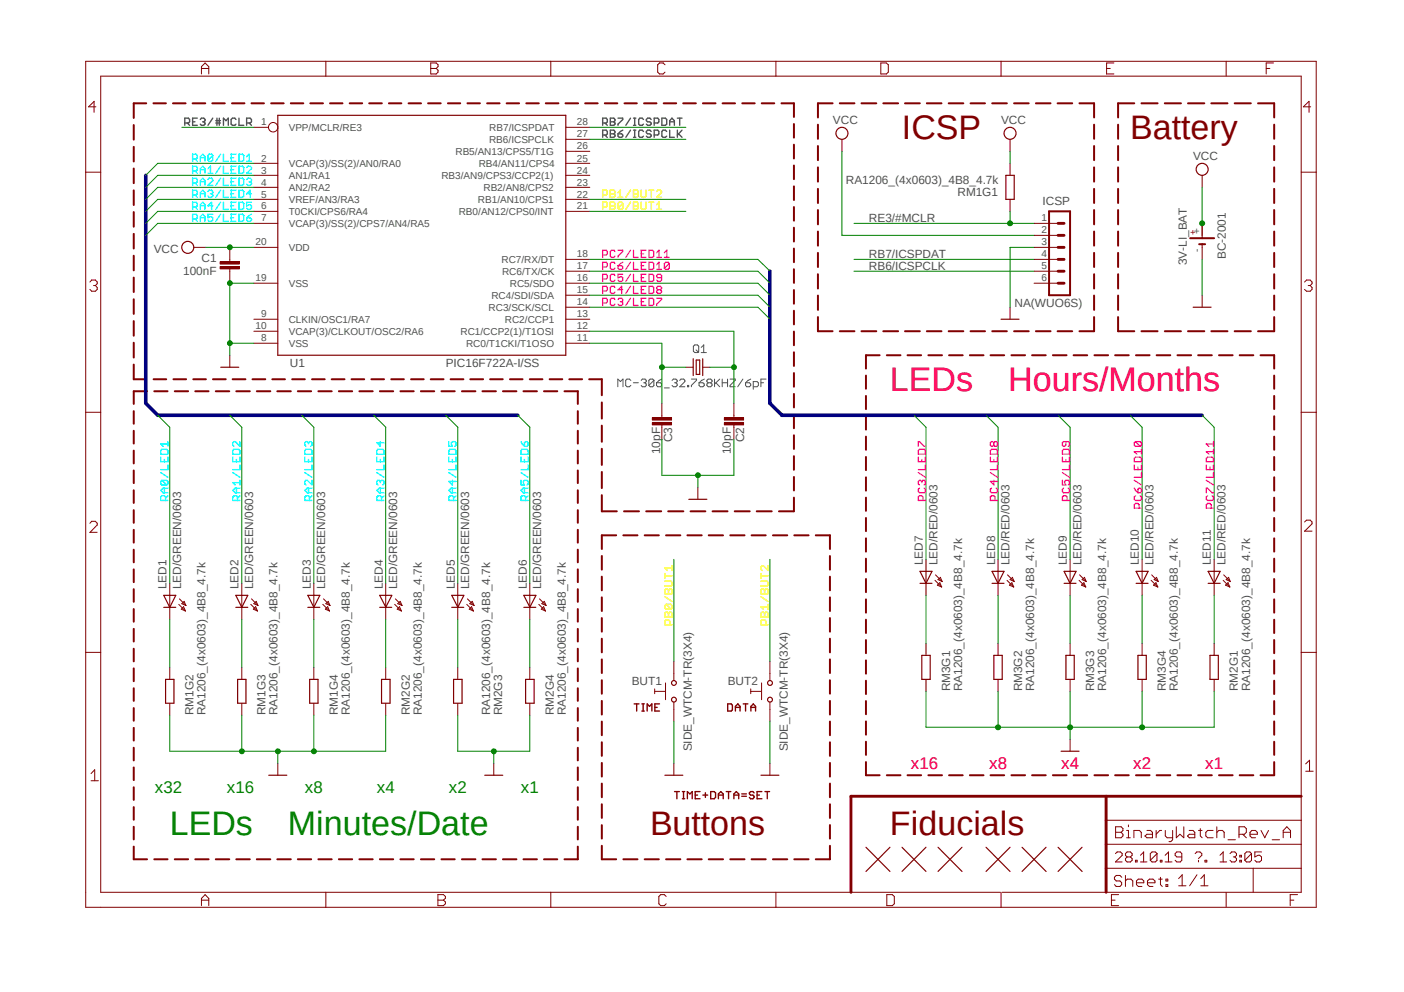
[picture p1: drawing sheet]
<svg xmlns="http://www.w3.org/2000/svg" width="297mm" height="210mm" viewBox="0 0 297 210" stroke-linecap="round" stroke-linejoin="round" font-family="sans-serif">
<g fill="none" stroke="#505050" stroke-width=".21">
<path d="M146.7 73.2l.3-.2h.5l.3 .2v1.1l-.3 .3h-.5l-.3-.3zM147.2 74l.6 .6M148.3 74.6h1.1M148.9 73v1.6M148.9 73l-.6 .5M131.2 80.7l.6-.5v1.6M131.3 80.7l-.6-.5v1.6M132.4 80.5l.2-.3h.5l.4 .3M132.4 80.5v1l.2 .3h.5l.4-.3M134 81h1M135.6 80.5l.3-.3h.6l.2 .3M136.2 81h.3l.2 .5-.2 .3h-.6l-.3-.3"/>
<path d="M136.7 80.5v.2l-.2 .3M137.3 80.5l.2-.3h.6l.3 .3M137.3 81.5l.2 .3h.6l.3-.3M137.3 80.5v1M138.3 80.5v1M138.4 80.5l-1.1 1M138.9 81h.8l.3 .3v.2l-.3 .3h-.5l-.3-.3zM139.5 80.5l-.6 .5M140 80.2l-.5 .3M140.5 82.1h1.1M142.2 80.5l.3-.3h.5l.3 .3M142.7 81h.3l.3 .3v.2l-.3 .3h-.5l-.3-.3"/>
<path d="M143.3 80.5v.2l-.3 .3M143.8 80.5l.3-.3h.5l.3 .3M144.9 80.5v.2l-1.1 1.1h1.1M145.5 81.5h.2v.3h-.2zM146.3 80.2h1.1v.3l-1.1 1v.3M148.4 80.5l-.5 .5M149 81.3v.2M149 81.3l-.3-.3h-.8v.5l.3 .3h.5l.3-.3M149 80.2l-.6 .3M149.5 80.5l.3-.3h.6l.2 .3M149.5 81.3l.3-.3h.6l.2 .3v.2l-.2 .3h-.6l-.3-.3zM149.5 80.5v.2l.3 .3"/>
<path d="M150.6 80.5v.2l-.2 .3M151.2 80.2v1.6M151.4 81l.9 .8M152.3 80.2l-1.1 1.1M152.8 81h1.1M152.8 80.2v1.6M153.9 80.2v1.6M154.4 80.2h1.1v.3l-1.1 1v.3h1.1M157.2 80.2l-1.1 1.6M157.7 81h.8l.3 .3v.2l-.3 .3h-.5l-.3-.3zM158.3 80.5l-.6 .5M158.8 80.2l-.5 .3"/>
<path d="M160.4 81v.5l-.2 .3h-.9M160.4 81l-.2-.3h-.9v1.7M161 81h.5M162.1 80.2h-1.1v1.6"/>
</g>
<g fill="none" stroke="#505050" stroke-width=".29">
<path d="M39.1 26h.8M39.6 26l.5 .5M39.9 26.1l.2-.3v-.5l-.2-.3h-.8v1.5M40.7 25.8h.5M41.7 25h-1v1.5h1M42.4 25.3l.2-.3h.5l.3 .3-.3 .5M42.9 25.8h.2M43.1 25.8l.3 .3M43.4 26v.3l-.3 .2h-.5l-.2-.2M45 25l-1 1.5M45.6 26h1M45.6 25.5h1"/>
<path d="M45.9 25v1.5M46.4 25v1.5M47.3 26.5v-1.5l.5 .5 .5-.5v1.5M49.9 25.3l-.2-.3h-.5l-.3 .3v1l.3 .2h.5l.2-.2M50.6 25v1.5h1M52.2 26h.7M52.7 26l.5 .5M52.9 26.1l.3-.3v-.5l-.3-.3h-.7v1.5M127.5 26h.7M127.5 28.6h.7M128 26l.5 .5M128 28.6l.5 .5"/>
<path d="M128.2 26.1l.3-.3v-.5l-.3-.3h-.7v1.5M128.2 28.6l.3-.3v-.5l-.3-.3h-.7v1.6M129.1 25.8h.8M129.1 28.3h.8M129.9 25.8l.2-.3-.2-.5h-.8v1.5h.8l.2-.2v-.3M129.9 28.3l.2-.2-.2-.6h-.8v1.6h.8l.2-.3v-.2M129.9 25.8l.2 .3M129.9 28.3l.2 .3M130.7 25h1v.3l-1 1v.2M130.7 28.3v.5l.3 .3h.5l.2-.5M130.7 28.3h.8l.3 .3M131.3 27.8l-.6 .5"/>
<path d="M131.8 27.5l-.6 .3M133.4 25l-1 1.5M133.4 27.5l-1 1.6M134 25h.5M134 26.5h.5M134 27.5h.5M134 29.1h.5M134.3 25v1.5M134.3 27.5v1.6M136.1 25.3l-.2-.3h-.5l-.3 .3v1l.3 .2h.5l.2-.2M136.1 27.8l-.2-.3h-.5l-.3 .3v1l.3 .3h.5l.2-.3M137.8 25.3l-.3-.3h-.5l-.3 .3v.2l.3 .3h.5l.3 .3"/>
<path d="M137.8 26v.3l-.3 .2h-.5l-.3-.2M137.8 27.8l-.3-.3h-.5l-.3 .3v.3l.3 .2h.5l.3 .3M137.8 28.6v.2l-.3 .3h-.5l-.3-.3M138.4 26h.7M138.4 28.6h.7M139.1 26.1l.3-.3v-.5l-.3-.3h-.7v1.5M139.1 28.6l.3-.3v-.5l-.3-.3h-.7v1.6M140 25h.8l.2 .3v1l-.2 .2h-.8zM141 27.8l-.2-.3h-.5l-.3 .3v1l.3 .3h.5l.2-.3M141.7 25.8h1M141.7 27.5v1.6h1M142.1 25l.6 .5v1"/>
<path d="M142.2 25l-.5 .5v1M143.3 25h1M143.3 27.5v1.6M143.5 28.3l.8 .8M143.8 25v1.5M144.3 27.5l-1 1.1"/>
</g>
<g fill="none" stroke="#800000" stroke-width=".42">
<path d="M28.3 26.4v3.2M28.3 31.1v3.1M28.3 35.7v3.1M30.9 21.9h-2.6v3.1M32.5 21.9h2.6M36.6 21.9h2.7M40.7 21.9h2.7M44.9 21.9h2.7M49.1 21.9h2.6M53.2 21.9h2.6M57.4 21.9h2.6M61.5 21.9h2.7"/>
<path d="M65.7 21.9h2.6M69.8 21.9h2.7M74 21.9h2.6M78.1 21.9h2.7M82.3 21.9h2.6M86.4 21.9h2.7M90.6 21.9h2.6M94.8 21.9h2.6M98.9 21.9h2.6M103 21.9h2.7M107.2 21.9h2.6M111.3 21.9h2.7"/>
<path d="M115.5 21.9h2.6M119.6 21.9h2.7M123.8 21.9h2.6M128 21.9h2.6M132.1 21.9h2.6M136.2 21.9h2.7M140.4 21.9h2.7M144.5 21.9h2.7M148.7 21.9h2.7M152.9 21.9h2.6M157 21.9h2.7M161.1 21.9h2.7"/>
<path d="M165.3 21.9h2.7v2.9M168 26.2v2.9M168 30.6v2.9M168 35v2.9M168 39.4v2.9M173 26.4v3M173 30.9v3M173 35.4v3M173 40v3M176.1 21.9h-3.1v3M177.7 21.9h3.1M182.2 21.9h3.2"/>
<path d="M186.9 21.9h3.1M191.5 21.9h3.1M196.1 21.9h3.1M200.7 21.9h3.1M205.3 21.9h3.1M209.9 21.9h3.1M214.5 21.9h3.1M219.1 21.9h3.1M223.7 21.9h3.1M228.4 21.9h3.1v3M231.5 26.4v3M231.5 30.9v3"/>
<path d="M231.5 35.4v3M231.5 40v3M236.5 26.4v3M236.5 30.9v3M236.5 35.4v3M236.5 40v3M240 21.9h-3.5v3M241.5 21.9h3.4M246.4 21.9h3.4M251.3 21.9h3.5M256.3 21.9h3.4M261.2 21.9h3.4"/>
<path d="M266.1 21.9h3.5v3M269.6 26.4v3M269.6 30.9v3M269.6 35.4v3M269.6 40v3M28.3 40.3v3.1M28.3 44.9v3.1M28.3 49.5v3.1M28.3 54.1v3.1M28.3 58.7v3.1M168 43.8v2.9M168 48.2v2.9"/>
<path d="M168 52.6v2.9M168 57v2.9M173 44.4v3.1M173 49v3M173 53.5v3M173 58v3.1M231.5 44.4v3.1M231.5 49v3M231.5 53.5v3M231.5 58v3.1M236.5 44.4v3.1M236.5 49v3"/>
<path d="M236.5 53.5v3M236.5 58v3.1M269.6 44.4v3.1M269.6 49v3M269.6 53.5v3M269.6 58v3.1M28.3 63.3v3.1M28.3 67.9v3.1M28.3 72.5v3.2M28.3 77.1v3.1h2.7M168 61.4v2.9M168 65.7v2.9"/>
<path d="M168 70.2v2.8M168 74.5v2.9M168 78.9v2.9M173 67.1v3h3.1M173 62.5v3.1M177.7 70.1h3.1M182.2 70.1h3.2M183.2 79.5v2.8M186.1 75.2h-2.9v2.8M186.9 70.1h3.1M187.6 75.2h2.9M191.5 70.1h3.1"/>
<path d="M192 75.2h2.9M196.1 70.1h3.1M196.4 75.2h2.9M200.7 70.1h3.1M200.8 75.2h2.9M205.2 75.2h2.9M205.3 70.1h3.1M209.5 75.2h2.9M209.9 70.1h3.1M214 75.2h2.9M214.5 70.1h3.1M218.3 75.2h2.9"/>
<path d="M219.1 70.1h3.1M222.7 75.2h2.9M223.7 70.1h3.1M227.1 75.2h2.9M231.5 67.1v3h-3.1M231.5 62.5v3.1M231.5 75.2h2.9M235.9 75.2h2.9M236.5 67.1v3h3.5M236.5 62.5v3.1M240.3 75.2h2.9M241.5 70.1h3.4"/>
<path d="M244.7 75.2h2.9M246.4 70.1h3.4M249.1 75.2h2.9M251.3 70.1h3.5M253.5 75.2h2.9M256.3 70.1h3.4M257.9 75.2h2.9M261.2 70.1h3.4M262.3 75.2h2.8M266.7 75.2h2.9v2.8M269.6 67.1v3h-3.5M269.6 62.5v3.1"/>
<path d="M269.6 79.5v2.8M28.3 87v2.7M28.3 91.1v2.8M28.3 95.3v2.8M28.3 99.5v2.7M31.1 82.8h-2.8v2.7M32.5 80.2h2.7M32.6 82.8h2.9M36.7 80.2h2.7M37 82.8h2.8M40.9 80.2h2.7M41.3 82.8h2.8"/>
<path d="M45 80.2h2.8M45.6 82.8h2.9M49.2 80.2h2.7M50 82.8h2.8M53.4 80.2h2.7M54.3 82.8h2.9M57.6 80.2h2.7M58.7 82.8h2.8M61.8 80.2h2.7M63 82.8h2.8M66 80.2h2.7M67.3 82.8h2.9"/>
<path d="M70.2 80.2h2.7M71.7 82.8h2.8M74.4 80.2h2.6M76 82.8h2.8M78.6 80.2h2.6M80.4 82.8h2.8M82.8 80.2h2.6M84.7 82.8h2.8M87 80.2h2.6M89 82.8h2.9M91.1 80.2h2.7M93.4 82.8h2.8"/>
<path d="M95.3 80.2h2.7M97.7 82.8h2.9M99.5 80.2h2.7M102.1 82.8h2.8M103.7 80.2h2.7M106.4 82.8h2.9M107.9 80.2h2.7M110.7 82.8h2.9M112.1 80.2h2.7M115.1 82.8h2.8M116.3 80.2h2.7M119.4 82.8h2.8v2.7"/>
<path d="M120.4 80.2h2.8M122.2 87v2.7M122.2 91.1v2.8M122.2 95.3v2.8M122.2 99.5v2.7M124.6 80.2h2.7v3.4M127.3 85.1v3.5M127.3 90.1v3.4M127.3 95v3.4M127.3 99.9v3.4M168 83.3v2.9M168 87.7v2.9"/>
<path d="M168 92.1v2.9M168 96.5v2.9M183.2 83.8v2.8M183.2 88.1v2.8M183.2 92.4v2.8M183.2 96.7v2.8M269.6 83.8v2.8M269.6 88.1v2.8M269.6 92.4v2.8M269.6 96.7v2.8M28.3 103.7v2.7M28.3 107.9v2.7"/>
<path d="M28.3 112.1v2.7M28.3 116.3v2.7M122.2 103.7v2.7M122.2 107.9v2.7M122.2 112.1v2.7M122.2 116.3v2.7M127.3 104.8v3.4h3.2M127.3 117.6v2.9M130.4 113.3h-3.1v2.9M131.9 113.3h3M132 108.2h3.2M136.4 113.3h3"/>
<path d="M136.7 108.2h3.2M140.9 113.3h3M141.4 108.2h3.2M145.4 113.3h3M146.1 108.2h3.1M149.9 113.3h3.1M150.7 108.2h3.2M154.5 113.3h3M155.4 108.2h3.2M159 113.3h3M160.1 108.2h3.2M163.5 113.3h3"/>
<path d="M168 105.3v2.9h-3.2M168 100.9v2.9M168 113.3h3.1M172.6 113.3h3v2.9M175.6 117.6v2.9M183.2 101v2.8M183.2 105.3v2.8M183.2 109.6v2.8M183.2 113.9v2.8M183.2 118.2v2.8M269.6 101v2.8M269.6 105.3v2.8"/>
<path d="M269.6 109.6v2.8M269.6 113.9v2.8M269.6 118.2v2.8M28.3 120.5v2.7M28.3 124.7v2.6M28.3 128.9v2.6M28.3 133.1v2.6M28.3 137.3v2.6M122.2 120.5v2.7M122.2 124.7v2.6M122.2 128.9v2.6M122.2 133.1v2.6"/>
<path d="M122.2 137.3v2.6M127.3 122v2.9M127.3 126.4v2.9M127.3 130.8v2.9M127.3 135.1v2.9M127.3 139.5v2.9M175.6 122v2.9M175.6 126.4v2.9M175.6 130.8v2.9M175.6 135.1v2.9M175.6 139.5v2.9M183.2 122.5v2.8"/>
<path d="M183.2 126.8v2.8M183.2 131.1v2.8M183.2 135.4v2.8M183.2 139.7v2.8M269.6 122.5v2.8M269.6 126.8v2.8M269.6 131.1v2.8M269.6 135.4v2.8M269.6 139.7v2.8M28.3 141.4v2.7M28.3 145.6v2.7M28.3 149.8v2.7"/>
<path d="M28.3 154v2.7M28.3 158.2v2.7M122.2 141.4v2.7M122.2 145.6v2.7M122.2 149.8v2.7M122.2 154v2.7M122.2 158.2v2.7M127.3 143.9v2.9M127.3 148.3v2.9M127.3 152.7v2.9M127.3 157v2.9M175.6 143.9v2.9"/>
<path d="M175.6 148.3v2.9M175.6 152.7v2.9M175.6 157v2.9M183.2 144v2.8M183.2 148.3v2.8M183.2 152.6v2.9M183.2 156.9v2.8M269.6 144v2.8M269.6 148.3v2.8M269.6 152.6v2.9M269.6 156.9v2.8M28.3 162.4v2.7"/>
<path d="M28.3 166.6v2.7M28.3 170.8v2.6M28.3 174.9v2.7M28.3 179.1v2.7h2.8M122.2 162.4v2.7M122.2 166.6v2.7M122.2 170.8v2.6M122.2 174.9v2.7M122.2 179.1v2.7h-2.8M127.3 161.4v2.9M127.3 165.8v2.9M127.3 170.2v2.9"/>
<path d="M127.3 174.6v2.8M127.3 179v2.8h3.1M175.6 179v2.8h-3M175.6 161.4v2.9M175.6 165.8v2.9M175.6 170.2v2.9M175.6 174.6v2.8M183.2 161.2v2.8h2.9M187.6 164h2.9M192 164h2.9M196.4 164h2.9M200.8 164h2.9"/>
<path d="M205.2 164h2.9M209.5 164h2.9M214 164h2.9M218.3 164h2.9M222.7 164h2.9M227.1 164h2.9M231.5 164h2.9M235.9 164h2.9M240.3 164h2.9M244.7 164h2.9M249.1 164h2.9M253.5 164h2.9"/>
<path d="M257.9 164h2.9M262.3 164h2.8M269.6 161.2v2.8h-2.9M32.6 181.8h2.9M37 181.8h2.8M41.3 181.8h2.8M45.6 181.8h2.9M50 181.8h2.8M54.3 181.8h2.9M58.7 181.8h2.8M63 181.8h2.8M67.3 181.8h2.9"/>
<path d="M71.7 181.8h2.8M76 181.8h2.8M80.4 181.8h2.8M84.7 181.8h2.8M89 181.8h2.9M93.4 181.8h2.8M97.7 181.8h2.9M102.1 181.8h2.8M106.4 181.8h2.9M110.7 181.8h2.9M115.1 181.8h2.8M131.9 181.8h3"/>
<path d="M136.4 181.8h3M140.9 181.8h3M145.4 181.8h3M149.9 181.8h3.1M154.5 181.8h3M159 181.8h3M163.5 181.8h3M168 181.8h3.1"/>
</g>
<g fill="none" stroke="#800000" stroke-width=".29">
<path d="M134.2 148.9h1M134.7 148.9v1.5M135.8 148.9h.5M135.8 150.4h.5M136.1 148.9v1.5M136.9 150.4v-1.5l.5 .6 .5-.6v1.5M138.5 149.7h.5M139.5 148.9h-1v1.5h1M154 148.9h.7l.2 .3v1l-.2 .2h-.7zM155.6 149.7h1M156.1 148.9l.5 .6v.9M156.1 148.9l-.5 .6v.9"/>
<path d="M157.2 148.9h1M157.7 148.9v1.5M158.9 149.7h.9M159.3 148.9l.5 .6v.9M159.4 148.9l-.5 .6v.9M142.7 167.5h1M143.2 167.5v1.5M144.4 167.5h.5M144.4 169h.5M144.6 167.5v1.5M145.4 169v-1.5l.5 .5 .6-.5-.1 1.5M147.1 168.2h.5"/>
<path d="M148.1 167.5h-1v1.5h1M148.7 168.2h1M149.2 167.7v1M151.4 167.7v1l-.3 .3h-.7v-1.5h.7l.3 .3M152 168.2h1M152.5 167.5l.5 .5v1M152.5 167.5l-.5 .5v1M153.6 167.5h1M154.1 167.5v1.5M155.3 168.2h1M155.8 167.5l.5 .5v1M155.8 167.5l-.5 .5v1"/>
<path d="M156.9 168.5h1M156.9 168h1M158.5 167.8l.3-.3h.5l.2 .3M158.5 167.7v.3l.3 .2h.5l.2 .3M159.5 168.5l-.2 .5h-.5l-.3-.3M160.2 168.2h.5M161.2 167.5h-1v1.5h1M161.8 167.5h1M162.3 167.5v1.5"/>
</g>
<path d="M46.7 77.7h3.8M183.2 179.3l5.1 5.1M188.3 179.3l-5.1 5.1M190.8 179.3l5.1 5.1M195.9 179.3l-5.1 5.1M198.4 179.3l5.1 5.1M203.5 179.3l-5.1 5.1" fill="none" stroke="#800000" stroke-width=".25"/>
<path d="M48.6 54.9v.5M48.6 56.9v.5M48.6 75.2v2.5" fill="none" stroke="#800000" stroke-width=".21"/>
<path d="M46.6 56.4h4.1v.5h-4.1z" fill-rule="evenodd" fill="#800000"/>
<path d="M46.6 56.4h4.1v.5h-4.1z" fill="none" stroke="#800000" stroke-width=".21"/>
<path d="M46.6 55.4h4.1v.5h-4.1z" fill-rule="evenodd" fill="#800000"/>
<g fill="none" stroke="#800000" stroke-width=".21">
<path d="M42.6 15.7v-1.6l.8-.8 .8 .8v1.6M42.6 14.5h1.6M68.9 13v3.1M91.1 13.3h1.2l.4 .4v.4l-.4 .4 .4 .3v.5l-.4 .4h-1.2zM91.1 14.5h1.2M116.5 13v3.1M139.5 13.3h.8l.4 .4M139.5 13.3l-.4 .4v1.6l.4 .4M140.7 15.3l-.4 .4h-.8M164.1 13v3.1M186.3 13.3h1.2l.4 .4v1.6l-.4 .4h-1.2zM211.8 13v3.1"/>
<path d="M234.1 14.5h.8M235.7 13.3h-1.6v2.4h1.6M259.4 13v3.1M267.9 14.5h.7M269.4 13.3h-1.5v2.4M18.1 36.4h3.2M19.9 21.4v2.4M19.9 21.4l-1.2 1.2h1.6M53.7 26.9h3.1M53.7 34.6h5.1M53.7 37.1h5.1M53.7 39.6h5.1"/>
<path d="M119.7 26.9h5.1M119.7 34.6h5.1M119.7 37.1h5.1M119.7 39.6h5.1M119.7 32h5.1M119.7 29.5h5.1M178.1 29.5v2.5M213.7 29.5v2.5M213.7 34.6v2.5M254.3 37.1v2.5M275.3 36.4h3.1M277.3 22.6h-1.6l1.2-1.2v2.4"/>
<path d="M19.4 59.3h.8l.4 .4v.3l-.4 .4M19.4 59.3l-.4 .4M41 52.3h2.5M46.6 55.4h4.1v.5h-4.1zM48.6 52.3v2.6M48.6 57.4v2.5M53.7 47.3h5.1M53.7 52.3h5.1M53.7 59.9h5.1M53.7 42.2h5.1M53.7 44.7h5.1M119.7 54.9h5.1"/>
<path d="M119.7 57.4h5.1M119.7 59.9h5.1M119.7 42.2h5.1M119.7 44.7h5.1M213.7 42.2v2.5M218.8 47.3h5M218.8 49.8h5M218.8 52.3h5M218.8 54.9h5M218.8 57.4h5M218.8 59.9h5M254.3 47.3v3.1"/>
<path d="M254.3 51.7v3.2M276 59.7l.4-.4h.8l.4 .4v.3l-.4 .4M19 61.2l.4 .4M19.8 60.4h.4M20.2 60.4l.4 .4v.4l-.4 .4h-.8M53.7 67.5h5.1M53.7 70.1h5.1M53.7 72.6h5.1M119.7 67.5h5.1M119.7 70.1h5.1M119.7 72.6h5.1M119.7 65h5.1"/>
<path d="M119.7 62.5h5.1M145.1 77.7h1.5M148.7 77.7h1.5M213.7 65v2.5M254.3 62.5v2.5M276.8 60.4h.4M277.2 60.4l.4 .4v.4l-.4 .4h-.8l-.4-.4M18.1 87.2h3.2M155.3 87.9v.5M155.3 89.9v.5M275.3 87.2h3.1M19.4 110.3h.8l.4 .4"/>
<path d="M19.4 110.3l-.4 .4M20.6 110.7v.4l-1.6 1.6 1.6-.1M195.9 118.3v7.7M211.1 118.3v7.7M226.4 118.3v7.7M241.6 118.3v7.7M276 112.4h1.6M276 110.4l.4-.3h.8l.4 .3v.4l-1.6 1.6M18.1 138h3.2M35.9 123.4v7.6M37.8 127.9l1.4 1.4M38 126.7l1.3 1.4"/>
<path d="M38.8 128.4l.4 .9-.9-.4zM38.9 127.2l.4 .9M39 127.2l-.5 .5 .8 .4M51.2 123.4v7.6M53.1 127.9l1.4 1.4M53.2 126.7l1.4 1.4M53.7 127.7l.5-.5 .4 .9zM54.1 128.4l.4 .9-.9-.4zM66.4 123.4v7.6M68.3 127.9l1.4 1.4M68.4 126.7l1.4 1.4M68.9 127.7l.6-.5 .3 .9z"/>
<path d="M69.3 128.4l.4 .9-.9-.4zM81.6 123.4v7.6M83.5 127.9l1.4 1.4M83.6 126.7l1.5 1.4M84.1 127.7l.6-.5 .4 .9zM84.5 128.4l.4 .9-.9-.4zM96.8 123.4v7.6M98.7 127.9l1.5 1.4M98.9 126.7l1.4 1.4M99.4 127.7l.5-.5 .4 .9zM99.8 128.4l.4 .9-.9-.4zM112.1 123.4v7.6"/>
<path d="M114 127.9l1.4 1.4M114.1 126.7l1.4 1.4M114.6 127.7l.5-.5 .4 .9zM115 128.4l.4 .9-.9-.4zM142.6 139.9v4.1M162.9 139.9v4.1M195.9 136.1v2.6M197.8 122.8l1.4 1.4M197.9 121.6l1.4 1.5M198.3 123.8l.5-.5 .4 .9zM198.9 122.2l.5 .8-1-.4 .6-.4M211.1 136.1v2.6"/>
<path d="M213 122.8l1.5 1.4M213.1 121.6l1.5 1.5M213.5 123.8l.6-.5 .4 .9zM214.2 122.2l.4 .8-.9-.4zM226.4 136.1v2.6M228.3 122.8l1.4 1.4M228.4 121.6l1.4 1.5M228.8 123.8l.5-.5 .4 .9zM229.4 122.2l.4 .8-.9-.4zM241.6 136.1v2.6M243.5 122.8l1.4 1.4M243.6 121.6l1.4 1.5"/>
<path d="M244 123.8l.5-.5 .4 .9zM244.2 122.6l.5-.4 .3 .8zM256.9 136.1v2.6M275.3 138h3.1M35.9 141.2v2.5M35.9 148.8v2.5M51.2 141.2v2.5M51.2 148.8v2.5M66.4 141.2v2.5M66.4 148.8v2.5M81.6 141.2v2.5M81.6 148.8v2.5"/>
<path d="M96.8 141.2v2.5M96.8 148.8v2.5M112.1 141.2v2.5M112.1 148.8v2.5M138.5 146.3h2.2M138.5 145.8v1M140.8 144.5v3.5M142.6 148.5v4.1M158.8 146.3h2.2M158.8 145.8v1M161.1 144.5v3.5M162.9 148.5v4.1"/>
<path d="M195.9 143.7v2.6M211.1 143.7v2.6M226.4 143.7v2.6M226.4 156.4v2.5M241.6 143.7v2.6M256.9 143.7v2.6M19.3 163.7l.7-.8v2.3M19.3 165.2h1.5M58.8 161.5v2.5M104.5 161.5v2.5M142.6 161.5v2.5M162.9 161.5v2.5"/>
<path d="M234 178.6h41.3M234 173.6h41.3M236 174.9h1.2l.4 .4v.4l-.4 .4 .4 .4v.4l-.4 .4h-1.2zM236 176.1h1.2M238.3 177.3h.8M238.3 175.7h.4v1.6M238.7 174.5v.4M239.9 177.3v-1.6h1.2l.3 .4v1.2M242.6 175.7h.8l.4 .4v1.2h-1.2l-.4-.4M243.8 176.5h-1.2l-.4 .4M244.6 175.7v1.6M245.7 175.7h-.3l-.8 .8"/>
<path d="M246.5 175.7v1.2l.4 .4h1.2M248.1 175.7v2l-.4 .4h-.4M248.8 174.9v2.4l.8-.8 .8 .8v-2.4M251.6 175.7h.8l.4 .4v1.2h-1.2l-.4-.4M252.8 176.5h-1.2l-.4 .4M253.5 175.7h.8M253.9 175.3v1.6l.4 .4M256.6 175.7h-1.1l-.4 .4v.8l.4 .4h1.1M257.4 176.1l.4-.4h.8l.4 .4v1.2M257.4 174.9v2.4M259.8 177.7h1.5M262.1 176.5h1.2l.4-.4v-.8l-.4-.4h-1.2v2.4"/>
<path d="M262.9 176.5l.8 .8M264.4 176.5h1.6v-.4l-.4-.4h-.8l-.4 .4v.8l.4 .4h.8M266.8 175.7l.8 1.6 .8-1.6M269.1 177.7h1.6M271.5 176.1h1.5M271.5 175.7v1.6M271.5 175.7l.7-.8 .8 .8M273 175.7v1.6M276.2 161.6l.8-.7v2.3M276.2 163.2h1.6M42.6 191.6v-1.5l.8-.8 .8 .8v1.5M42.6 190.5h1.6"/>
<path d="M68.9 188.8v3.2M92.6 190.5h1.2M92.6 189.3h1.2l.4 .4v.4l-.4 .4 .4 .3v.4l-.4 .4h-1.2zM116.5 188.8v3.2M140.9 189.7l-.4-.4h-.7l-.4 .4v1.5l.4 .4h.7l.4-.4M164.1 188.8v3.2M187.6 189.3h1.2l.4 .4v1.5l-.4 .4h-1.2zM211.6 188.8h-190.3v-172.7h254v172.7h-15.8M211.8 188.8v3.2M212 188.8h47.4v3.2h-241.3v-179h260.3v179h-18.9M234 183.7h41.3M235.1 190.5h.8"/>
<path d="M235.8 187.2l.3 .4M236.1 185.2h.8l.4 .4M236.1 186.4h.8l.4 .4M236.1 185.2l-.3 .4v.4l.3 .4M236.3 180.3h.7l.4 .3M236.4 180.3l-.4 .3M236.6 189.3h-1.5v2.3h1.5M237.3 186.8v.4M237.3 187.2l-.4 .4h-.8M237.4 180.6v.4M237.4 181l-1.4 1.4h1.4M238.1 185.2v2.4"/>
<path d="M238.1 186.4l.4-.4h.8l.3 .4v1.2M238.4 181.3l-.3 .4v.3l.3 .4h.7l.4-.4v-.3l-.4-.4M238.4 181.3l-.3-.3v-.4l.3-.3h.7l.4 .3v.4l-.4 .3M238.4 181.3h.7M240.2 182h.4v.4h-.4zM240.4 186.8h1.6v-.4l-.4-.4h-.8l-.4 .4v.8l.4 .4h.8M241.3 182.4h1.3M241.9 180.3v2.1M242 180.3l-.7 .7M242.7 186.8h1.6v-.4l-.4-.4h-.7l-.5 .4v.8l.5 .4h.7M244.8 180.6v1.4l-.4 .4h-.7l-.4-.4M244.8 180.6l-.4-.3h-.7l-.4 .3v1.4"/>
<path d="M244.8 180.6l-1.5 1.4M245.1 186h.8M245.5 182h.3v.4h-.3zM245.5 185.6v1.6l.4 .4M246.5 182.4h1.4M246.7 186h.4v.4h-.4zM246.7 187.2h.4v.4h-.4zM247.2 180.3v2.1M247.2 180.3l-.7 .7M249.3 185.9l.8-.8v2.3M249.3 187.4h1.6M250 181.3h-1l-.4-.3v-.4l.4-.3h.7l.3 .3v1.4l-.3 .4h-.7l-.4-.4"/>
<path d="M252.8 180.6l.4-.3h.7l.3 .3v.4l-.7 .7M253.2 185.1l-1.5 2.3M253.5 182v.4M254 187.4h1.6M254 185.9l.8-.8v2.3M254.9 182h.4v.4h-.4zM258.1 182.4h1.4M258.1 181l.7-.7v2.1M260.2 182l.4 .4M260.5 180.3h.7l.4 .3v.4l-.4 .3M260.6 180.3l-.4 .3M260.9 181.3h.3"/>
<path d="M261.2 181.3l.4 .4v.3l-.4 .4h-.7M262.3 182h.3v.4h-.3zM262.3 181h.3v.3h-.3zM264.8 180.6v1.4l-.4 .4h-.7l-.4-.4M264.8 180.6l-.4-.3h-.7l-.4 .3v1.4M264.8 180.6l-1.5 1.4M265.1 183.7v5.1M266.9 180.3h-1.4v1l.6-.3h.4l.4 .3v.7l-.4 .4h-.7l-.3-.4M272.9 190.5h.8M274.5 189.3h-1.6v2.3"/>
<circle cx="57.8" cy="26.9" r="1"/>
</g>
<g fill="none" stroke="#800000" stroke-width=".25">
<path d="M58.8 24.4h60.9v50.8h-60.9zM212.8 37.1h1.8v5.1h-1.8zM146.6 75.9v3.6M147.3 76.2h.7v3h-.7zM148.7 75.9v3.6M211.8 67.5h3.8M252.4 65h3.8M34.6 126h2.6l-1.3 2.5zM34.6 128.5h2.6M49.9 128.5h2.5M49.9 126h2.5l-1.2 2.5zM65.1 128.5h2.6"/>
<path d="M65.1 126h2.6l-1.3 2.5zM80.3 128.5h2.6M82.9 126h-2.6l1.3 2.5 1.3-2.5M95.6 128.5h2.5M98.1 126h-2.5l1.3 2.5M98.1 126l-1.3 2.5M110.8 128.5h2.5M113.3 126h-2.5l1.3 2.5M113.4 126l-1.3 2.5M194.6 120.9h2.6l-1.3 2.5zM194.6 123.4h2.6M195 138.7h1.8v5h-1.8z"/>
<path d="M209.9 123.4h2.5M209.9 120.9h2.5l-1.3 2.5zM210.3 138.7h1.7v5h-1.7zM225.1 123.4h2.5M225.1 120.9h2.5l-1.2 2.5zM225.5 138.7h1.8v5h-1.8zM240.3 123.4h2.6M240.3 120.9h2.6l-1.3 2.5zM240.7 138.7h1.8v5h-1.8zM256 138.7h1.7v5h-1.7zM35 143.7h1.8v5.1h-1.8zM50.3 143.7h1.7v5.1h-1.7z"/>
<path d="M65.5 143.7h1.8v5.1h-1.8zM80.7 143.7h1.8v5.1h-1.8zM96 143.7h1.8v5.1h-1.8zM111.2 143.7h1.8v5.1h-1.8zM224.5 158.9h3.8M56.9 164h3.8M102.6 164h3.8M140.7 164h3.8M161 164h3.8M208.6 179.3l5.1 5.1M213.7 179.3l-5.1 5.1M216.2 179.3l5.1 5.1"/>
<path d="M221.3 179.3l-5.1 5.1M223.8 179.3l5.1 5.1M228.9 179.3l-5.1 5.1"/>
<circle cx="178.1" cy="28.2" r="1.27"/>
<circle cx="213.7" cy="28.2" r="1.27"/>
<circle cx="254.3" cy="35.8" r="1.27"/>
<circle cx="39.7" cy="52.3" r="1.27"/>
<circle cx="142.6" cy="148" r=".52"/>
<circle cx="142.6" cy="144.5" r=".51"/>
<circle cx="162.9" cy="148" r=".52"/>
<circle cx="162.9" cy="144.5" r=".51"/>
</g>
<path d="M221.9 44.7h4.5v17.8h-4.5zM251.8 50.4h5.1M253.7 51.7h1.3" fill="none" stroke="#800000" stroke-width=".42"/>
<path d="M223.8 52.3h1.3M223.8 49.8h1.3M223.8 47.3h1.3M223.8 57.4h1.3M223.8 54.9h1.3M223.8 59.9h1.3M234 168.5v20.3M275.3 168.5h-95.3v20.3" fill="none" stroke="#800000" stroke-width=".61"/>
<path d="M153.2 88.4h4.1v.5h-4.1z" fill-rule="evenodd" fill="#800000"/>
<path d="M153.2 88.4h4.1v.5h-4.1z" fill="none" stroke="#800000" stroke-width=".21"/>
<path d="M153.2 89.4h4.1v.5h-4.1z" fill-rule="evenodd" fill="#800000"/>
<path d="M140 87.9v.5M140 89.9v.5M153.2 89.4h4.1v.5h-4.1zM155.3 85.3v2.6M155.3 90.4v2.5" fill="none" stroke="#800000" stroke-width=".21"/>
<path d="M138 88.4h4.1v.5h-4.1z" fill-rule="evenodd" fill="#800000"/>
<path d="M138 88.4h4.1v.5h-4.1z" fill="none" stroke="#800000" stroke-width=".21"/>
<path d="M138 89.4h4.1v.5h-4.1z" fill-rule="evenodd" fill="#800000"/>
<path d="M138 89.4h4.1v.5h-4.1zM140 85.3v2.6M140 90.4v2.5M147.6 103.1v2.5M256.9 118.3v7.7M258.8 122.8l1.4 1.4M258.9 121.6l1.4 1.5M259.3 123.8l.5-.5 .4 .9zM259.9 122.2l.4 .8-.9-.4 .5-.4" fill="none" stroke="#800000" stroke-width=".21"/>
<path d="M145.7 105.6h3.8M255.6 120.9h2.5l-1.2 2.5zM255.6 123.4h2.5" fill="none" stroke="#800000" stroke-width=".25"/>
<path d="M30.8 37.1v48.2l2.6 2.6h76.1M162.9 57.4v27.9l2.5 2.6h88.9" fill="none" stroke="#000080" stroke-width=".76"/>
<path d="M124.8 26.9h20.3M180.7 54.9h38.1M218.8 52.3h-5.1v12.7M35.9 151.3v7.6h45.7v-7.6M51.2 151.3v7.6M58.8 158.9v2.6M66.4 151.3v7.6" fill="none" stroke="#008000" stroke-width=".21"/>
<circle cx="51.2" cy="159" r=".52" fill="#008000"/>
<circle cx="51.2" cy="159" r=".52" fill="none" stroke="#008000" stroke-width=".21"/>
<circle cx="58.8" cy="159" r=".52" fill="#008000"/>
<circle cx="58.8" cy="159" r=".52" fill="none" stroke="#008000" stroke-width=".21"/>
<circle cx="66.4" cy="159" r=".52" fill="#008000"/>
<g fill="none" stroke="#008000" stroke-width=".21">
<path d="M96.8 151.3v7.6h15.3v-7.6M104.5 158.9v2.6"/>
<circle cx="66.4" cy="159" r=".52"/>
</g>
<circle cx="104.5" cy="159" r=".52" fill="#008000"/>
<g fill="none" stroke="#008000" stroke-width=".21">
<path d="M254.3 54.9v7.6M142.6 152.6v8.9M162.9 152.6v8.9M195.9 146.3v7.6h61v-7.6M211.1 146.3v7.6M226.4 146.3v10.1M241.6 146.3v7.6"/>
<circle cx="104.5" cy="159" r=".52"/>
</g>
<circle cx="211.1" cy="153.9" r=".52" fill="#008000"/>
<circle cx="211.1" cy="153.9" r=".52" fill="none" stroke="#008000" stroke-width=".21"/>
<circle cx="226.4" cy="153.9" r=".52" fill="#008000"/>
<circle cx="226.4" cy="153.9" r=".52" fill="none" stroke="#008000" stroke-width=".21"/>
<circle cx="241.6" cy="153.9" r=".52" fill="#008000"/>
<g fill="none" stroke="#008000" stroke-width=".21">
<path d="M53.7 59.9h-5.1v15.3M48.6 72.6h5.1"/>
<circle cx="241.6" cy="153.9" r=".52"/>
</g>
<circle cx="48.6" cy="59.9" r=".52" fill="#008000"/>
<circle cx="48.6" cy="59.9" r=".52" fill="none" stroke="#008000" stroke-width=".21"/>
<circle cx="48.6" cy="72.6" r=".52" fill="#008000"/>
<g fill="none" stroke="#008000" stroke-width=".21">
<path d="M140 92.9v7.7h15.3v-7.7M147.6 100.6v2.5"/>
<circle cx="48.6" cy="72.6" r=".52"/>
</g>
<circle cx="147.7" cy="100.6" r=".52" fill="#008000"/>
<g fill="none" stroke="#008000" stroke-width=".21">
<path d="M180.7 47.3h38.1M213.7 44.7v2.6"/>
<circle cx="147.7" cy="100.6" r=".52"/>
</g>
<circle cx="213.7" cy="47.2" r=".52" fill="#008000"/>
<g fill="none" stroke="#008000" stroke-width=".21">
<path d="M38.5 26.9h15.2M43.5 52.3h10.2"/>
<circle cx="213.7" cy="47.2" r=".52"/>
</g>
<circle cx="48.6" cy="52.3" r=".52" fill="#008000"/>
<g fill="none" stroke="#008000" stroke-width=".21">
<path d="M178.1 32v17.8h40.7M254.3 39.6v7.7"/>
<circle cx="48.6" cy="52.3" r=".52"/>
</g>
<circle cx="254.3" cy="47.2" r=".52" fill="#008000"/>
<g fill="none" stroke="#008000" stroke-width=".21">
<path d="M213.7 32v2.6M124.8 70.1h30.5v15.2M150.2 77.7h5.1M35.9 131v10.2M51.2 131v10.2M66.4 131v10.2M81.6 131v10.2M96.8 131v10.2M112.1 131v10.2M195.9 126v10.1M211.1 126v10.1M226.4 126v10.1"/>
<path d="M241.6 126v10.1"/>
<circle cx="254.3" cy="47.2" r=".52"/>
</g>
<circle cx="155.3" cy="77.7" r=".51" fill="#008000"/>
<g fill="none" stroke="#008000" stroke-width=".21">
<path d="M124.8 72.6h15.2v12.7M140 77.7h5.1"/>
<circle cx="155.3" cy="77.7" r=".51"/>
</g>
<circle cx="140" cy="77.7" r=".51" fill="#008000"/>
<g fill="none" stroke="#008000" stroke-width=".21">
<path d="M53.7 34.6h-20.3l-2.6 2.5M53.7 37.1h-20.3l-2.6 2.5M53.7 39.6h-20.3l-2.6 2.6M124.8 29.5h20.3M53.7 44.7h-20.3l-2.6 2.6M53.7 42.2h-20.3l-2.6 2.5M53.7 47.3h-20.3l-2.6 2.5M124.8 57.4h35.5l2.6 2.5M124.8 44.7h20.3M124.8 42.2h20.3M124.8 59.9h35.5l2.6 2.6M124.8 54.9h35.5l2.6 2.5"/>
<path d="M180.7 57.4h38.1M124.8 65h35.5l2.6 2.5M124.8 62.5h35.5l2.6 2.5M33.4 87.9l2.5 2.5v33M48.6 87.9l2.6 2.5v33M63.9 87.9l2.5 2.5v33M79.1 87.9l2.5 2.5v33M94.3 87.9l2.6 2.5M96.8 90.4v33M109.5 87.9l2.6 2.5M112.1 90.4v33M193.4 87.9l2.5 2.5v27.9"/>
<path d="M208.6 87.9l2.5 2.5v27.9M223.8 87.9l2.6 2.5v27.9M239.1 87.9l2.5 2.5v27.9M254.3 87.9l2.6 2.5v27.9M142.6 118.3v21.6M162.9 118.3v21.6M256.9 126v10.1"/>
<circle cx="140" cy="77.7" r=".51"/>
</g>
<g fill="none" stroke="#0ff" stroke-width=".29">
<path d="M40.7 38.7h.8l.2-.2v-.5l-.2-.3h-.8v1.5M40.7 33.6h.8M40.7 36.2h.8M41.2 33.6l.5 .5M41.2 36.2l.5 .5M41.2 38.7l.5 .5M41.5 33.7l.2-.3v-.5l-.2-.3h-.8v1.5M41.5 36.2l.2-.3v-.5l-.2-.2h-.8v1.5M42.4 33.4h1M42.4 35.9h1M42.4 38.5h1M42.9 32.6l.5 .5v1"/>
<path d="M42.9 35.2l.5 .5v1M42.9 37.7l.5 .5v1M42.9 32.6l-.5 .5v1M42.9 35.2l-.5 .5v1M42.9 37.7l-.5 .5v1M44 33.9l.3 .2M44 35.7l.5-.5v1.5M44 36.7h1M44.2 32.6h.6l.2 .3M44.2 37.7h.6l.2 .5-1 1h1M44.3 32.6l-.3 .3v1M44.3 37.7l-.3 .3"/>
<path d="M45 32.9v1l-.2 .2h-.6M45 32.9l-1 1M46.7 32.6l-1.1 1.5M46.7 35.2l-1.1 1.5M46.7 37.7l-1.1 1.5M47.3 32.6v1.5h1M47.3 35.2v1.5h1M47.3 37.7v1.5h1M48.9 33.4h.5M48.9 35.9h.5M48.9 38.5h.5M49.9 32.6h-1v1.5h1"/>
<path d="M49.9 35.2h-1v1.5h1M49.9 37.7h-1v1.5h1M50.6 32.6h.7l.3 .3v1l-.3 .2h-.7zM50.6 35.2h.7l.3 .2v1l-.3 .3h-.7zM50.6 37.7h.7l.3 .3v1l-.3 .2h-.7zM52.2 34.1h1M52.2 33.1l.5-.5v1.5M52.2 35.4l.3-.2h.4l.3 .2v.3l-1 1h1M52.2 38l.3-.3h.4l.3 .3v.2l-.3 .3M52.7 38.5h.2M52.9 38.5l.3 .2v.3l-.3 .2h-.4l-.3-.2M40.7 41.3h.8l.2-.3v-.5l-.2-.3h-.8v1.6"/>
<path d="M40.7 43.8h.8l.2-.2v-.5l-.2-.3h-.8v1.5M40.7 46.3h.8l.2-.2v-.5l-.2-.3h-.8v1.5M41.2 41.3l.5 .5M41.2 43.8l.5 .5M41.2 46.3l.5 .5M42.4 41h1M42.4 43.6h1M42.4 46.1h1M42.9 40.2l.5 .6v1M42.9 42.8l.5 .5v1M42.9 45.3l.5 .5v1M42.9 40.2l-.5 .6v1"/>
<path d="M42.9 42.8l-.5 .5v1M42.9 45.3l-.5 .5v1M44 41.5l.3 .3M44 46.6l.3 .2M44.2 40.2h.6l.2 .3v.3l-.2 .2M44.3 40.2l-.3 .3M44.5 41h.3M44.8 41l.2 .3v.2l-.2 .3h-.6M45 45.3h-1v.8l.5-.3h.3l.2 .3v.5l-.2 .2h-.6M45 43.6h-1l.8-.8v1.5M46.7 40.2l-1.1 1.6M46.7 42.8l-1.1 1.5"/>
<path d="M46.7 45.3l-1.1 1.5M47.3 40.2v1.6h1M47.3 42.8v1.5h1M47.3 45.3v1.5h1M48.9 41h.5M48.9 43.6h.5M48.9 46.1h.5M49.9 40.2h-1v1.6h1M49.9 42.8h-1v1.5h1M49.9 45.3h-1v1.5h1M50.6 40.2h.7l.3 .3v1l-.3 .3h-.7zM50.6 42.8h.7l.3 .3v.9l-.3 .3h-.7z"/>
<path d="M50.6 45.3h.7l.3 .3v1l-.3 .2h-.7zM52.2 46.1h.7l.3 .2v.3l-.3 .2h-.4l-.3-.2zM53.2 42.8h-1v.8l.5-.3 .5 .3v.4l-.3 .3h-.4l-.3-.3M53.2 41h-1l.8-.8-.1 1.6M53.2 45.3l-1 .8M34 96.7v1h1.5v-1M34 100l1.5 1M34.3 95.1h.9l.3 .2v.8h-1.5v-.8zM34.8 97.2v.5M35.5 93.4v1M35.5 98.4v1h-1.5M35.5 93.9h-1.5l.5 .6"/>
<path d="M49.2 96.7v1h1.6v-1M49.2 100l1.6 1M49.5 95.1h1l.3 .2v.8h-1.6v-.8zM49.5 94.5l-.3-.3v-.5l.3-.3h.3l1 1.1M50 97.2v.5M50.8 98.4v1h-1.6M50.8 93.4v1M64.5 96.7v1h1.5v-1M64.5 100l1.5 1M64.7 95.1h1l.3 .2v.8h-1.5v-.8zM65.3 93.7l-.3-.3h-.3l-.2 .3v.5l.2 .3M65.3 93.7l.2-.3 .5 .3v.5l-.3 .3"/>
<path d="M65.3 93.7v.2M65.3 97.2v.5M66 98.4v1h-1.5M79.7 96.7v1h1.5v-1M79.7 100l1.5 1M80 95.1h1l.2 .2v.8h-1.5v-.8zM80.5 93.4v1M80.5 97.2v.5M81.2 98.4v1h-1.5M81.2 93.7h-1.5l.8 .8M95 96.7v1h1.5v-1M95 93.4v1h.7"/>
<path d="M95 100l1.5 1M95.2 95.1h1l.3 .2v.8h-1.5v-.8zM95.7 94.5l-.2-.6v-.2l.2-.3h.5l.3 .3v.5l-.3 .3M95.7 97.2v.5M96.5 98.4v1h-1.5M110.2 96.7v1h1.5v-1M110.2 100l1.5 1M110.2 93.4l.7 1.1M110.5 95.1h.9l.3 .2v.8h-1.5v-.8zM110.9 97.2v.5M111.4 94.4h-.5v-.7l.3-.3 .5 .3v.5l-.3 .3M111.7 98.4v1h-1.5"/>
<path d="M34 101.9l.3-.3h.9l.3 .3v.5l-.3 .2h-.9l-.3-.2zM34 103.7l.5 .6h1M34.3 101.6l1 1M34.8 103.3v1M35 105.9v-.7l-.2-.3h-.5l-.3 .3v.7h1.5M35.5 104.9l-.5 .5M35.5 103.3h-1l-.5 .5M49.2 103.7l.6 .6h1M50 103.3v1M50.2 105.9v-.7l-.2-.3h-.5l-.3 .3v.7h1.6M50.8 103.3h-1l-.6 .5M50.8 104.9l-.6 .5"/>
<path d="M50.8 102.1h-1.6l.6 .5M50.8 101.6v1M64.5 103.7l.5 .6h1M65.3 103.3v1M65.5 105.9v-.7l-.2-.3h-.6l-.2 .3v.7h1.5M66 103.3h-1l-.5 .5M66 101.6v1l-1-1h-.3l-.2 .3v.5l.2 .2M66 104.9l-.5 .5M79.7 103.7l.6 .6h.9M80.5 101.9l-.2-.3h-.3l-.3 .3v.5l.3 .2M80.5 101.9l.2-.3 .5 .3v.5l-.2 .2M80.5 101.9v.2"/>
<path d="M80.5 103.3v1M80.7 105.9v-.7l-.2-.3h-.5l-.3 .3v.7h1.5M81.2 103.3h-.9l-.6 .5M81.2 104.9l-.5 .5M95 103.7l.5 .6h1M95.7 101.6v1l-.7-.7h1.5M95.7 103.3v1M96 105.9v-.7l-.3-.3h-.5l-.2 .3v.7h1.5M96.5 103.3h-1l-.5 .5M96.5 104.9l-.5 .5M110.2 103.7l.5 .6h1M110.2 101.6v1h.7l-.2-.7 .2-.3h.5l.3 .3v.5l-.3 .2"/>
<path d="M110.9 103.3v1M111.2 105.9v-.7l-.3-.3h-.4l-.3 .3v.7h1.5M111.7 103.3h-1l-.5 .5M111.7 104.9l-.5 .5"/>
</g>
<g fill="none" stroke="#f0f" stroke-width=".29">
<path d="M127.5 54h.7l.3-.3v-.5l-.3-.3h-.7v1.6M127.5 56.5h.7l.3-.3v-.4l-.3-.3h-.7v1.5M127.5 59h.7l.3-.2v-.5l-.3-.3h-.7v1.5M130.1 53.2l-.2-.3h-.5l-.3 .3v1l.3 .3h.5l.2-.3M130.1 55.8l-.2-.3h-.5l-.3 .3v.9l.3 .3h.5l.2-.3M130.1 58.3l-.2-.3h-.5l-.3 .3v1l.3 .2h.5l.2-.2M130.7 52.9h1v.3l-1 1v.3M130.7 56.2h.8l.2 .5-.2 .3h-.5l-.3-.3zM131.2 58.5h.3l.3 .3M131.3 58.5l-.6 .3M131.3 55.8l-.6 .5M131.7 58.8v.5l-.2 .2h-.5l-.3-.2"/>
<path d="M131.7 58h-1v.8M131.8 55.5l-.6 .3M133.4 58l-1 1.5M133.4 55.5l-1 1.5M133.4 52.9l-1 1.6M134 52.9v1.6h1M134 55.5v1.5h1M134 58v1.5h1M135.6 58.8h.6M135.6 56.2h.6M135.6 53.7h.6M136.7 52.9h-1.1v1.6h1.1"/>
<path d="M136.7 55.5h-1.1v1.5h1.1M136.7 58h-1.1v1.5h1.1M137.3 52.9h.7l.3 .3v1l-.3 .3h-.7zM137.3 55.5h.7l.3 .3v.9l-.3 .3h-.7zM137.3 58h.7l.3 .3v1l-.3 .2h-.7zM138.9 57h1M138.9 56l.5-.5v1.5M138.9 53.5l.5-.6v1.6M138.9 54.5h1M139.2 58.8l-.3-.3v-.2l.3-.3h.5l.2 .3v1l-.2 .2h-.5l-.3-.2M139.2 58.8h.7M140.5 54.5h1.1"/>
<path d="M140.5 53.5l.6-.6v1.6M141.6 55.8l-.3-.3h-.5l-.3 .3v.9M141.6 55.8v.9l-.3 .3h-.5l-.3-.3M141.6 55.8l-1.1 .9M127.5 61.6h.7l.3-.3v-.5l-.3-.2h-.7v1.5M127.5 64.1h.7l.3-.3v-.4l-.3-.3h-.7v1.5M130.1 63.4l-.2-.3h-.5l-.3 .3v1l.3 .2h.5l.2-.2M130.1 60.8l-.2-.2h-.5l-.3 .2v1l.3 .3h.5l.2-.3M130.7 63.4l.3-.3h.5l.3 .3-.3 .5M130.7 61.3l.8-.7v1.5M130.7 61.3h1M131.2 63.8h.3l.3 .6-.3 .2h-.5l-.3-.2"/>
<path d="M133.4 63.1l-1 1.5M133.4 60.6l-1 1.5M134 63.1v1.5h1M134 60.6v1.5h1M135.6 63.8h.6M135.6 61.3h.6M136.7 63.1h-1.1v1.5h1.1M136.7 60.6h-1.1v1.5h1.1M137.3 63.1h.7l.3 .3v1l-.3 .2h-.7zM137.3 60.6h.7l.3 .2v1l-.3 .3h-.7zM138.9 63.1h1v.3l-1 1v.2M138.9 61.6l.3-.3h.5l.2 .3v.2l-.2 .3h-.5l-.3-.3z"/>
<path d="M139.2 61.3l-.3-.2v-.3l.3-.2h.5l.2 .2v.3l-.2 .2M194.3 94.4v-1h.2l1 1.1M194.3 96.7v1h1.5v-1M194.3 100l1.5 1M195 97.2v.5M195.5 94.4h.3M195.8 95.3v.8h-1.5v-.8l.2-.2h1l.3 .2M195.8 98.4v1h-1.5M209.5 96.7v1h1.5v-1M209.5 100l1.5 1M209.8 94.4h.2M210.3 93.7l-.3-.3-.5 .3v.5l.3 .3"/>
<path d="M210.3 93.7l.2-.3 .5 .3M210.3 93.7v.5M210.3 97.2v.5M210.3 94.2l.2 .3M210.3 94.2l-.3 .3M210.5 94.4h.2M211 98.4v1h-1.5M211 95.3v.8h-1.5v-.8l.3-.2h.9l.3 .2M211 93.7v.5M211 94.2l-.3 .3M224.8 96.7v1h1.4v-1M224.8 100l1.4 1"/>
<path d="M225 95.1h1l.2 .2v.8h-1.4v-.8zM225 94.4h.2M225 94.5l-.2-.3v-.5l.2-.3h1l.2 .3v.5l-.2 .3M225.5 93.4v.8l-.3 .3M225.5 97.2v.5M226.2 98.4v1h-1.4M240 98.4v1h1.5v-1M240 97l.2-.3h1l.3 .3v.7h-1.5zM240.2 93.4h1l.3 .3v.5l-.3 .3M240.2 94.4h1M240.2 93.4l1 1.1M240.2 93.4l-.2 .3v.5l.2 .3"/>
<path d="M240.7 98.8v.6M241.5 95.1v1M241.5 100v1h-1.5M241.5 95.6h-1.5l.5 .5M255.2 98.4v1h1.5v-1M255.4 96.7h1l.3 .3v.7h-1.5v-.7l.3-.3M256 98.8v.6M256.7 100v1h-1.5M256.7 95.6h-1.5l.5 .5M256.7 93.4v1M256.7 95.1v1M256.7 93.9h-1.5l.5 .6"/>
<path d="M194.5 103.3l-.2 .2v.5l.2 .3h1l.3-.3M195 101.9l-.3-.3-.4 .3v.5l.2 .2M195 101.9l.3-.3 .5 .3M195 101.9v.2M195.3 105.9v-.7l-.3-.3h-.5l-.2 .3v.7h1.5M195.5 103.3l.3 .2M195.8 101.9v.5M195.8 103.5v.5M195.8 102.4l-.3 .2M209.8 103.3l-.3 .2v.5l.3 .3h.9l.3-.3M210.3 101.6v1l-.8-.7h1.5M210.5 105.9v-.7l-.2-.3h-.5l-.3 .3v.7h1.5"/>
<path d="M210.7 103.3l.3 .2M211 103.5v.5M224.8 101.6v1h.7l-.3-.7 .3-.3h.5l.2 .3v.5l-.2 .2M225 103.3l-.2 .2v.5l.2 .3h1l.2-.3v-.5l-.2-.2M225.7 105.9v-.7l-.2-.3h-.5l-.2 .3v.7h1.4M240 106.8v.7h1.5M240 106.8l.2-.3h.5l.3 .3M240 103.3l.2 .5M240 101.6l1.5 1M240.2 103.7l.5 .6M240.2 104.9l-.2 .3v.4l.2 .3h1l.3-.3v-.4l-.3-.3M241 103.3l.5 .2v.5l-.3 .3h-.5v-.8z"/>
<path d="M241 106.8v.7M255.2 104.3v-1h.2l1 1h.3M255.2 106.8v.7h1.5M255.2 101.6l1.5 1M255.4 106.5h.6l.2 .3M255.5 104.9l-.3 .3v.4l.3 .3M255.5 106.5l-.3 .3M256.2 106.8v.7M256.4 104.9l.3 .3v.4l-.3 .3h-1"/>
</g>
<g fill="none" stroke="#ff0" stroke-width=".29">
<path d="M127.5 41.3h.7l.3-.3v-.5l-.3-.3h-.7v1.6M127.5 43.8h.7l.3-.2v-.5l-.3-.3h-.7v1.5M129.1 42.8h.8l.2 .3v.2l-.2 .3 .2 .2v.2l-.2 .3h-.8zM129.1 40.2h.8l.2 .3v.3l-.2 .2 .2 .3v.2l-.2 .3h-.8zM129.1 43.6h.8M129.1 41h.8M130.7 41.8h1M131.2 40.2v1.6M131.3 40.2l-.6 .6M131.7 43.1l.1 .9-.3 .3h-.5l-.3-.3M131.8 43.1l-.3-.3h-.5l-.3 .3v.9M131.8 43.1l-1.1 .9"/>
<path d="M133.4 42.8l-1 1.5M133.4 40.2l-1 1.6M134 42.8h.8l.2 .3-.2 .5 .2 .4-.2 .3h-.8zM134 43.6h.8M134 40.2h.8l.2 .3-.2 .5 .2 .5-.2 .3h-.8zM134 41h.8M135.6 42.8v1.2l.3 .3h.5l.3-.3v-1.2M135.6 40.2v1.3l.3 .3h.5l.3-.3v-1.3M137.3 42.8h1M137.3 40.2h1M137.8 40.2v1.6M137.8 42.8v1.5"/>
<path d="M138.9 44.3h1M138.9 43.3l.5-.5v1.5M138.9 40.5l.3-.3h.5l.2 .3v.3l-1 1h1M142.2 119.7v1M162.5 119.7v1l-1-1-.5 .3v.5l.3 .2M140.7 121.3v1M140.7 124.9l.2-.3h.3l.2 .3 .3-.3h.2l.3 .3v.7h-1.5zM140.7 129.8l.2-.3h.3l.2 .3 .3-.3h.2l.3 .3v.7h-1.5zM140.7 123h1.2l.3 .2v.5l-.3 .3h-1.2M140.7 126.2l1.5 1.1M140.7 121.8h1.5M140.9 127.9l-.2 .3v.4l.2 .3h1"/>
<path d="M140.9 127.9h1l.3 .3v.4l-.3 .3M140.9 127.9l1 1M141.4 124.9v.7M141.4 129.8v.7M141.7 132.2v-.8l-.3-.2h-.5l-.2 .2v.8h1.5M142.2 120.2h-1.5l.5 .5M161 129.8l.3-.3h.2l.2 .3 .3-.3h.2l.3 .3v.7h-1.5zM161 124.9l.3-.3h.2l.2 .3 .3-.3h.2l.3 .3v.7h-1.5zM161 123h1.2l.3 .2v.5l-.3 .3h-1.2M161 121.8h1.5M161 121.3v1M161 126.2l1.5 1.1"/>
<path d="M161.7 124.9v.7M161.7 129.8v.7M162 132.2v-.8l-.3-.2h-.4l-.3 .2v.8h1.5M162.5 127.9v1M162.5 128.4h-1.5l.5 .5"/>
</g>
<g font-size="7.2" fill="#800000">
<text x="190.8" y="29.5">ICSP</text>
<text x="239.1" y="29.5">Battery</text>
<text x="137.5" y="176.8">Buttons</text>
<text x="188.3" y="176.8">Fiducials</text>
</g>
<g font-size="7.2" fill="#f00">
<text x="188.3" y="82.8">LEDs</text>
<text x="213.3" y="82.8">Hours/Months</text>
</g>
<g font-size="7.2" fill="#008000">
<text x="35.9" y="176.8">LEDs</text>
<text x="60.9" y="176.8">Minutes/Date</text>
</g>
<g font-size="3.6" fill="#008000">
<text x="32.7" y="167.9">x32</text>
<text x="48" y="167.9">x16</text>
<text x="64.5" y="167.9">x8</text>
<text x="79.7" y="167.9">x4</text>
<text x="95" y="167.9">x2</text>
<text x="110.2" y="167.9">x1</text>
</g>
<g font-size="3.6" fill="#f00">
<text x="192.7" y="162.8">x16</text>
<text x="209.2" y="162.8">x8</text>
<text x="224.5" y="162.8">x4</text>
<text x="239.7" y="162.8">x2</text>
<text x="255" y="162.8">x1</text>
</g>
<g font-size="2.5" fill="#505050">
<text x="176.2" y="26.3">VCC</text>
<text x="211.8" y="26.3">VCC</text>
<text x="252.4" y="33.9">VCC</text>
<text x="178.9" y="38.8">RA1206_(4x0603)_4B8_4.7k</text>
<text x="202.5" y="41.4">RM1G1</text>
<text x="183.8" y="47">RE3/#MCLR</text>
<text x="220.6" y="43.4">ICSP</text>
<text x="32.6" y="53.4">VCC</text>
<text x="38.7" y="58.3">100nF</text>
<text x="42.6" y="55.5">C1</text>
<text x="183.8" y="54.6">RB7/ICSPDAT</text>
<text x="183.8" y="57.1">RB6/ICSPCLK</text>
<text x="251.1" y="56.1" transform="rotate(-90 251.1 56.1)">3V-LI_BAT</text>
<text x="259.4" y="54.8" transform="rotate(-90 259.4 54.8)">BC-2001</text>
<text x="214.6" y="65">NA(WUO6S)</text>
<text x="61.3" y="77.7">U1</text>
<text x="94.3" y="77.7">PIC16F722A-I/SS</text>
<text x="142.2" y="93.6" transform="rotate(-90 142.2 93.6)">C3</text>
<text x="157.4" y="93.6" transform="rotate(-90 157.4 93.6)">C2</text>
<text x="139.6" y="96.1" transform="rotate(-90 139.6 96.1)">10pF</text>
<text x="154.6" y="96.1" transform="rotate(-90 154.6 96.1)">10pF</text>
<text x="195.3" y="119.6" transform="rotate(-90 195.3 119.6)">LED7</text>
<text x="198.3" y="119.6" transform="rotate(-90 198.3 119.6)">LED/RED/0603</text>
<text x="210.5" y="119.6" transform="rotate(-90 210.5 119.6)">LED8</text>
<text x="213.5" y="119.6" transform="rotate(-90 213.5 119.6)">LED/RED/0603</text>
<text x="225.7" y="119.6" transform="rotate(-90 225.7 119.6)">LED9</text>
<text x="228.8" y="119.6" transform="rotate(-90 228.8 119.6)">LED/RED/0603</text>
<text x="240.9" y="119.6" transform="rotate(-90 240.9 119.6)">LED10</text>
<text x="244" y="119.6" transform="rotate(-90 244 119.6)">LED/RED/0603</text>
<text x="256.2" y="119.6" transform="rotate(-90 256.2 119.6)">LED11</text>
<text x="259.3" y="119.6" transform="rotate(-90 259.3 119.6)">LED/RED/0603</text>
<text x="35.2" y="124.7" transform="rotate(-90 35.2 124.7)">LED1</text>
<text x="38.3" y="124.7" transform="rotate(-90 38.3 124.7)">LED/GREEN/0603</text>
<text x="50.5" y="124.7" transform="rotate(-90 50.5 124.7)">LED2</text>
<text x="53.6" y="124.7" transform="rotate(-90 53.6 124.7)">LED/GREEN/0603</text>
<text x="65.7" y="124.7" transform="rotate(-90 65.7 124.7)">LED3</text>
<text x="68.8" y="124.7" transform="rotate(-90 68.8 124.7)">LED/GREEN/0603</text>
<text x="81" y="124.7" transform="rotate(-90 81 124.7)">LED4</text>
<text x="84" y="124.7" transform="rotate(-90 84 124.7)">LED/GREEN/0603</text>
<text x="96.2" y="124.7" transform="rotate(-90 96.2 124.7)">LED5</text>
<text x="99.3" y="124.7" transform="rotate(-90 99.3 124.7)">LED/GREEN/0603</text>
<text x="111.4" y="124.7" transform="rotate(-90 111.4 124.7)">LED6</text>
<text x="114.5" y="124.7" transform="rotate(-90 114.5 124.7)">LED/GREEN/0603</text>
<text x="133.6" y="145">BUT1</text>
<text x="154" y="145">BUT2</text>
<text x="201" y="146.3" transform="rotate(-90 201 146.3)">RM3G1</text>
<text x="203.5" y="146.3" transform="rotate(-90 203.5 146.3)">RA1206_(4x0603)_4B8_4.7k</text>
<text x="216.2" y="146.3" transform="rotate(-90 216.2 146.3)">RM3G2</text>
<text x="218.8" y="146.3" transform="rotate(-90 218.8 146.3)">RA1206_(4x0603)_4B8_4.7k</text>
<text x="231.5" y="146.3" transform="rotate(-90 231.5 146.3)">RM3G3</text>
<text x="234" y="146.3" transform="rotate(-90 234 146.3)">RA1206_(4x0603)_4B8_4.7k</text>
<text x="246.7" y="146.3" transform="rotate(-90 246.7 146.3)">RM3G4</text>
<text x="249.2" y="146.3" transform="rotate(-90 249.2 146.3)">RA1206_(4x0603)_4B8_4.7k</text>
<text x="261.9" y="146.3" transform="rotate(-90 261.9 146.3)">RM2G1</text>
<text x="264.4" y="146.3" transform="rotate(-90 264.4 146.3)">RA1206_(4x0603)_4B8_4.7k</text>
<text x="41" y="151.4" transform="rotate(-90 41 151.4)">RM1G2</text>
<text x="43.5" y="151.4" transform="rotate(-90 43.5 151.4)">RA1206_(4x0603)_4B8_4.7k</text>
<text x="56.2" y="151.4" transform="rotate(-90 56.2 151.4)">RM1G3</text>
<text x="58.7" y="151.4" transform="rotate(-90 58.7 151.4)">RA1206_(4x0603)_4B8_4.7k</text>
<text x="71.4" y="151.4" transform="rotate(-90 71.4 151.4)">RM1G4</text>
<text x="74" y="151.4" transform="rotate(-90 74 151.4)">RA1206_(4x0603)_4B8_4.7k</text>
<text x="86.7" y="151.4" transform="rotate(-90 86.7 151.4)">RM2G2</text>
<text x="89.2" y="151.4" transform="rotate(-90 89.2 151.4)">RA1206_(4x0603)_4B8_4.7k</text>
<text x="103.7" y="151.4" transform="rotate(-90 103.7 151.4)">RA1206_(4x0603)_4B8_4.7k</text>
<text x="106.3" y="151.4" transform="rotate(-90 106.3 151.4)">RM2G3</text>
<text x="117.2" y="151.4" transform="rotate(-90 117.2 151.4)">RM2G4</text>
<text x="119.7" y="151.4" transform="rotate(-90 119.7 151.4)">RA1206_(4x0603)_4B8_4.7k</text>
<text x="146.4" y="159" transform="rotate(-90 146.4 159)">SIDE_WTCM-TR(3X4)</text>
<text x="166.7" y="159" transform="rotate(-90 166.7 159)">SIDE_WTCM-TR(3X4)</text>
</g>
<g font-size="2.1" fill="#505050">
<text x="55.2" y="26.6">1</text>
<text x="61.1" y="27.6">VPP/MCLR/RE3</text>
<text x="103.5" y="27.6">RB7/ICSPDAT</text>
<text x="122.1" y="29.1">27</text>
<text x="122.1" y="26.6">28</text>
<text x="55.2" y="34.2">2</text>
<text x="61.1" y="35.3">VCAP(3)/SS(2)/AN0/RA0</text>
<text x="96.3" y="32.7">RB5/AN13/CPS5/T1G</text>
<text x="101.3" y="35.3">RB4/AN11/CPS4</text>
<text x="103.5" y="30.2">RB6/ICSPCLK</text>
<text x="122.1" y="34.2">25</text>
<text x="122.1" y="31.6">26</text>
<text x="55.2" y="36.7">3</text>
<text x="55.2" y="39.3">4</text>
<text x="55.2" y="41.8">5</text>
<text x="61.1" y="37.8">AN1/RA1</text>
<text x="61.1" y="40.3">AN2/RA2</text>
<text x="93.4" y="37.8">RB3/AN9/CPS3/CCP2(1)</text>
<text x="102.3" y="40.3">RB2/AN8/CPS2</text>
<text x="122.1" y="41.8">22</text>
<text x="122.1" y="39.3">23</text>
<text x="122.1" y="36.7">24</text>
<text x="55.2" y="44.3">6</text>
<text x="55.2" y="46.8">7</text>
<text x="61.1" y="42.9">VREF/AN3/RA3</text>
<text x="61.1" y="45.4">T0CKI/CPS6/RA4</text>
<text x="61.1" y="48">VCAP(3)/SS(2)/CPS7/AN4/RA5</text>
<text x="97" y="45.4">RB0/AN12/CPS0/INT</text>
<text x="101.1" y="42.9">RB1/AN10/CPS1</text>
<text x="122.1" y="44.3">21</text>
<text x="220.3" y="46.8">1</text>
<text x="54" y="51.9">20</text>
<text x="61.1" y="53">VDD</text>
<text x="220.3" y="49.4">2</text>
<text x="220.3" y="51.9">3</text>
<text x="253.9" y="53.4" transform="rotate(-90 253.9 53.4)">-</text>
<text x="253.9" y="49.4" transform="rotate(-90 253.9 49.4)">+</text>
<text x="54" y="59.5">19</text>
<text x="106.1" y="55.6">RC7/RX/DT</text>
<text x="106.2" y="58.1">RC6/TX/CK</text>
<text x="122.1" y="59.5">16</text>
<text x="122.1" y="57">17</text>
<text x="122.1" y="54.5">18</text>
<text x="220.3" y="54.5">4</text>
<text x="220.3" y="57">5</text>
<text x="220.3" y="59.5">6</text>
<text x="61.1" y="60.7">VSS</text>
<text x="103.4" y="65.7">RC3/SCK/SCL</text>
<text x="104" y="63.2">RC4/SDI/SDA</text>
<text x="107.9" y="60.7">RC5/SDO</text>
<text x="122.1" y="64.6">14</text>
<text x="122.1" y="62.1">15</text>
<text x="54" y="69.7">10</text>
<text x="55.2" y="67.2">9</text>
<text x="61.1" y="68.3">CLKIN/OSC1/RA7</text>
<text x="61.1" y="70.8">VCAP(3)/CLKOUT/OSC2/RA6</text>
<text x="97.4" y="70.8">RC1/CCP2(1)/T1OSI</text>
<text x="106.8" y="68.3">RC2/CCP1</text>
<text x="122.1" y="69.7">12</text>
<text x="122.1" y="67.2">13</text>
<text x="55.2" y="72.2">8</text>
<text x="61.1" y="73.4">VSS</text>
<text x="98.6" y="73.4">RC0/T1CKI/T1OSO</text>
<text x="122.1" y="72.2">11</text>
</g>
<text font-size="2" fill="#800000" x="253.1" y="49.8" transform="rotate(-90 253.1 49.8)">+</text>
</svg>
